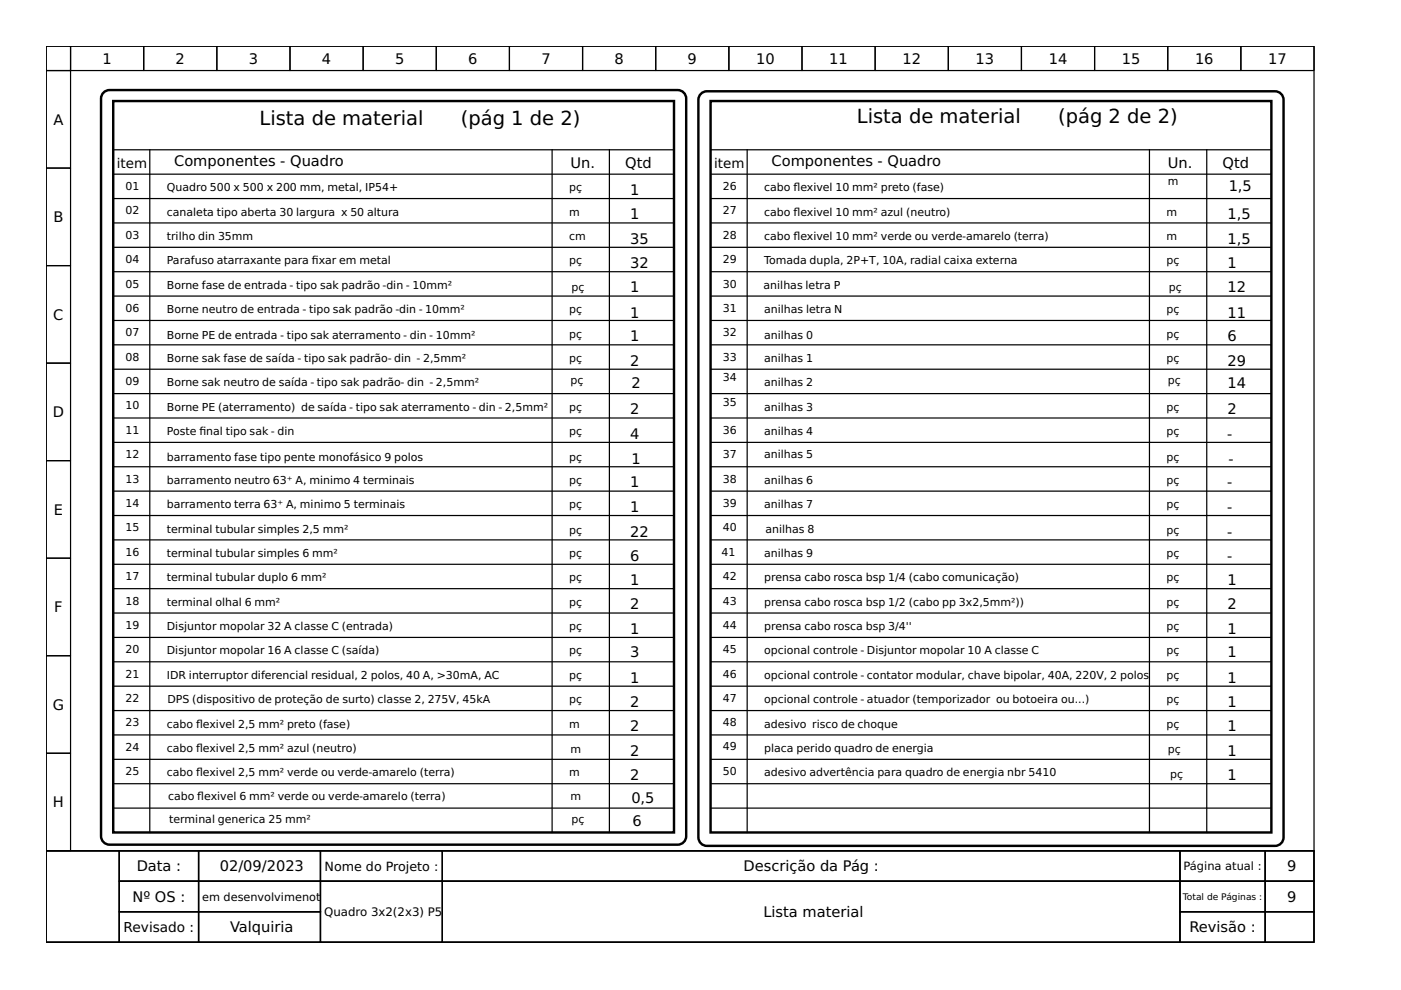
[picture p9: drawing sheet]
<svg xmlns="http://www.w3.org/2000/svg" width="297mm" height="210mm" viewBox="0 0 297 210" stroke-linecap="round" stroke-linejoin="round" font-family="sans-serif">
<g fill="none" stroke="#000" stroke-width=".26">
<path d="M9.8 9.8h268.8v170.6h-268.8zM9.8 9.8h5.2v5.2h-5.2zM9.8 15h5.2v20.6h-5.2zM15 9.8h15.5v5.2h-15.5zM30.5 9.8h15.5v5.2h-15.5zM46 9.8h15.5v5.2h-15.5zM61.5 9.8h15.5v5.2h-15.5zM77 9.8h15.5v5.2h-15.5zM92.5 9.8h15.5v5.2h-15.5zM108 9.8h15.5v5.2h-15.5zM123.5 9.8h15.5v5.2h-15.5zM139 9.8h15.5v5.2h-15.5z"/>
<path d="M154.5 9.8h15.5v5.2h-15.5zM170 9.8h15.6v5.2h-15.6zM185.6 9.8h15.5v5.2h-15.5zM201.1 9.8h15.5v5.2h-15.5zM216.6 9.8h15.5v5.2h-15.5zM232.1 9.8h15.5v5.2h-15.5zM247.6 9.8h15.5v5.2h-15.5zM263.1 9.8h15.5v5.2h-15.5zM9.8 35.6h5.2v20.7h-5.2zM24 31.8h118.9M24 36.9h118.9M24 21.4h118.9"/>
<path d="M31.8 31.8v144.7M117.1 31.8v144.7M129.2 31.8v144.7M150.7 31.8h118.9M150.7 36.9h118.9M150.7 21.4h118.9M158.4 31.8v144.7M243.7 31.8v144.7M255.9 31.8v144.7M9.8 56.3h5.2v20.7h-5.2zM24 57.6h118.9M24 47.3h118.9"/>
<path d="M24 52.4h118.9M24 42.1h118.9M150.7 57.6h118.9M150.7 47.3h118.9M150.7 52.4h118.9M150.7 42.1h118.9M9.8 77h5.2v20.7h-5.2zM24 62.8h118.9M24 67.9h118.9M24 73.1h118.9M24 78.3h118.9M150.7 62.8h118.9"/>
<path d="M150.7 67.9h118.9M150.7 73.1h118.9M150.7 78.3h118.9M9.8 97.7h5.2v20.6h-5.2zM24 88.6h118.9M24 93.8h118.9M24 99h118.9M24 83.5h118.9M150.7 88.6h118.9M150.7 93.8h118.9M150.7 99h118.9M150.7 83.5h118.9"/>
<path d="M9.8 118.3h5.2v20.7h-5.2zM24 104.1h118.9M24 109.3h118.9M24 114.5h118.9M24 119.6h118.9M150.7 104.1h118.9M150.7 109.3h118.9M150.7 114.5h118.9M150.7 119.6h118.9M9.8 139h5.2v20.7h-5.2zM24 135.1h118.9M24 124.8h118.9"/>
<path d="M24 130h118.9M150.7 135.1h118.9M150.7 124.8h118.9M150.7 130h118.9M9.8 159.7h5.2v20.7h-5.2zM24 140.3h118.9M24 145.5h118.9M24 150.7h118.9M24 155.8h118.9M150.7 140.3h118.9M150.7 145.5h118.9M150.7 150.7h118.9"/>
<path d="M150.7 155.8h118.9M24 166.2h118.9M24 171.3h118.9M24 161h118.9M150.7 166.2h118.9M150.7 171.3h118.9M150.7 161h118.9M9.8 180.4h268.8v19.4h-268.8zM9.8 180.4h15.5v19.4h-15.5zM25.3 180.4h16.8v6.4h-16.8zM25.3 186.8h16.8v6.5h-16.8zM25.3 193.3h16.8v6.5h-16.8z"/>
<path d="M42.1 180.4h25.8v6.4h-25.8zM42.1 186.8h25.8v6.5h-25.8zM42.1 193.3h25.8v6.5h-25.8zM67.9 180.4h25.9v6.4h-25.9zM67.9 186.8h25.9v13h-25.9zM93.8 180.4h156.4v6.4h-156.4zM93.8 186.8h156.4v13h-156.4zM250.2 180.4h18.1v6.4h-18.1zM250.2 186.8h18.1v6.5h-18.1zM250.2 193.3h18.1v6.5h-18.1zM268.3 180.4h10.3v6.4h-10.3zM268.3 186.8h10.3v6.5h-10.3z"/>
<path d="M268.3 193.3h10.3v6.5h-10.3z"/>
</g>
<path d="M22 19.6l.7-.4 .5-.1h120.5a1.81 1.81 0 0 1 1.8 1.8v156.4a1.81 1.81 0 0 1-1.8 1.8h-120.5a1.81 1.81 0 0 1-1.8-1.8v-156.4l.1-.5zM148.6 19.9l.8-.5h.5h120.4a1.81 1.81 0 0 1 1.8 1.8v156.3a1.81 1.81 0 0 1-1.8 1.8h-120.4a1.81 1.81 0 0 1-1.8-1.8v-156.3v-.5zM24 21.4h118.9v155.1h-118.9zM150.7 21.4h118.9v155.1h-118.9z" fill="none" stroke="#000" stroke-width=".52"/>
<g font-size="4.1">
<text x="55" y="26.6">Lista de material</text>
<text x="97.7" y="26.6">(pág 1 de 2)</text>
<text x="181.7" y="26.1">Lista de material</text>
<text x="224.3" y="26.1">(pág 2 de 2)</text>
</g>
<g font-size="3.1">
<text x="21.7" y="13.5">1</text>
<text x="37.2" y="13.5">2</text>
<text x="52.7" y="13.5">3</text>
<text x="68.3" y="13.5">4</text>
<text x="83.8" y="13.5">5</text>
<text x="99.3" y="13.5">6</text>
<text x="114.8" y="13.5">7</text>
<text x="130.3" y="13.5">8</text>
<text x="145.8" y="13.5">9</text>
<text x="160.3" y="13.5">10</text>
<text x="175.8" y="13.5">11</text>
<text x="191.3" y="13.5">12</text>
<text x="206.8" y="13.5">13</text>
<text x="222.4" y="13.5">14</text>
<text x="237.9" y="13.5">15</text>
<text x="253.4" y="13.5">16</text>
<text x="268.9" y="13.5">17</text>
<text x="11.3" y="26.5">A</text>
<text x="36.9" y="35.1">Componentes - Quadro</text>
<text x="120.9" y="35.6">Un.</text>
<text x="132.6" y="35.6">Qtd</text>
<text x="163.6" y="35.1">Componentes - Quadro</text>
<text x="247.6" y="35.6">Un.</text>
<text x="259.2" y="35.6">Qtd</text>
<text x="133.6" y="41.3">1</text>
<text x="260.5" y="40.5">1,5</text>
<text x="11.3" y="47.1">B</text>
<text x="133.6" y="46.5">1</text>
<text x="260.2" y="46.5">1,5</text>
<text x="133.6" y="51.7">35</text>
<text x="260.2" y="51.7">1,5</text>
<text x="133.6" y="56.8">32</text>
<text x="260.2" y="56.8">1</text>
<text x="133.6" y="62">1</text>
<text x="260.2" y="62">12</text>
<text x="11.3" y="67.8">C</text>
<text x="133.6" y="67.4">1</text>
<text x="260.2" y="67.4">11</text>
<text x="133.6" y="72.3">1</text>
<text x="133.6" y="77.5">2</text>
<text x="260.2" y="77.5">29</text>
<text x="260.2" y="72.3">6</text>
<text x="133.9" y="82.2">2</text>
<text x="260.2" y="82.2">14</text>
<text x="11.2" y="88.5">D</text>
<text x="133.6" y="87.8">2</text>
<text x="260.2" y="87.8">2</text>
<text x="133.6" y="93">4</text>
<text x="260.2" y="93">-</text>
<text x="133.9" y="98.4">1</text>
<text x="260.5" y="98.4">-</text>
<text x="133.6" y="103.4">1</text>
<text x="260.2" y="103.4">-</text>
<text x="11.4" y="109.2">E</text>
<text x="133.6" y="108.5">1</text>
<text x="133.6" y="114">22</text>
<text x="260.2" y="108.5">-</text>
<text x="260.2" y="114">-</text>
<text x="133.6" y="118.9">6</text>
<text x="260.2" y="118.9">-</text>
<text x="133.6" y="124">1</text>
<text x="260.2" y="124">1</text>
<text x="11.5" y="129.8">F</text>
<text x="133.6" y="129.2">2</text>
<text x="260.2" y="129.2">2</text>
<text x="133.6" y="134.4">1</text>
<text x="260.2" y="134.4">1</text>
<text x="133.6" y="139.3">3</text>
<text x="260.2" y="139.3">1</text>
<text x="133.6" y="149.9">2</text>
<text x="133.6" y="144.7">1</text>
<text x="260.2" y="144.7">1</text>
<text x="260.2" y="149.9">1</text>
<text x="11.2" y="150.5">G</text>
<text x="133.6" y="155.1">2</text>
<text x="260.2" y="155.1">1</text>
<text x="133.6" y="160.2">2</text>
<text x="260.2" y="160.2">1</text>
<text x="133.6" y="165.4">2</text>
<text x="260.2" y="165.4">1</text>
<text x="11.2" y="171.2">H</text>
<text x="133.9" y="170.3">0,5</text>
<text x="134.1" y="175.2">6</text>
<text x="29" y="184.8">Data :</text>
<text x="46.6" y="184.8">02/09/2023</text>
<text x="157.6" y="184.8">Descrição da Pág :</text>
<text x="272.9" y="184.8">9</text>
<text x="28.1" y="191.2">Nº OS :</text>
<text x="272.9" y="191.2">9</text>
<text x="48.8" y="197.7">Valquiria</text>
<text x="161.9" y="194.5">Lista material</text>
<text x="252.2" y="197.7">Revisão :</text>
</g>
<text font-size="2.9" x="26.2" y="197.6">Revisado :</text>
<g font-size="2.8">
<text x="24.8" y="35.6">item</text>
<text x="151.4" y="35.6">item</text>
</g>
<text font-size="2.7" x="68.8" y="184.6">Nome do Projeto :</text>
<text font-size="2.5" x="68.7" y="194.2">Quadro 3x2(2x3) P5</text>
<g font-size="2.4">
<text x="250.9" y="184.5">Página atual :</text>
<text x="42.9" y="191">em desenvolvimenot</text>
</g>
<g font-size="2.3">
<text x="26.6" y="40.3">01</text>
<text x="35.4" y="40.5">Quadro 500 x 500 x 200 mm, metal, IP54+</text>
<text x="120.7" y="40.5">pç</text>
<text x="153.2" y="40.3">26</text>
<text x="162" y="40.5">cabo fexivel 10 mm² preto (fase)</text>
<text x="168.2" y="40.5">l</text>
<text x="247.6" y="39.1">m</text>
<text x="26.6" y="45.5">02</text>
<text x="35.4" y="45.7">canaleta tipo aberta 30 largura x 50 altura</text>
<text x="120.7" y="45.7">m</text>
<text x="153.2" y="45.5">27</text>
<text x="162" y="45.7">cabo fexivel 10 mm² azul (neutro)</text>
<text x="168.2" y="45.7">l</text>
<text x="247.3" y="45.7">m</text>
<text x="26.6" y="50.6">03</text>
<text x="35.4" y="50.9">trilho din 35mm</text>
<text x="120.7" y="50.9">cm</text>
<text x="153.2" y="50.7">28</text>
<text x="162" y="50.9">cabo fexivel 10 mm² verde ou verde-amarelo (terra)</text>
<text x="168.2" y="50.9">l</text>
<text x="247.3" y="50.9">m</text>
<text x="26.6" y="55.8">04</text>
<text x="35.4" y="56.1">Parafuso atarraxante para fxar em metal</text>
<text x="66.1" y="56.1">i</text>
<text x="120.7" y="56.1">pç</text>
<text x="153.2" y="55.8">29</text>
<text x="162" y="56.1">Tomada dupla, 2P+T, 10A, radial caixa externa</text>
<text x="247.3" y="56.1">pç</text>
<text x="26.6" y="61">05</text>
<text x="35.4" y="61.2">Borne fase de entrada - tipo sak padrão -din - 10mm²</text>
<text x="121.1" y="61.7">pç</text>
<text x="153.2" y="61">30</text>
<text x="161.9" y="61.2">anilhas letra P</text>
<text x="247.8" y="61.7">pç</text>
<text x="26.6" y="71.3">07</text>
<text x="26.6" y="66.1">06</text>
<text x="35.4" y="71.8">Borne PE de entrada - tipo sak aterramento - din - 10mm²</text>
<text x="35.4" y="66.4">Borne neutro de entrada - tipo sak padrão -din - 10mm²</text>
<text x="120.7" y="71.6">pç</text>
<text x="120.7" y="66.4">pç</text>
<text x="153.2" y="71.3">32</text>
<text x="153.2" y="66.1">31</text>
<text x="162" y="71.8">anilhas 0</text>
<text x="162" y="66.4">anilhas letra N</text>
<text x="247.3" y="66.4">pç</text>
<text x="247.3" y="71.6">pç</text>
<text x="26.6" y="76.5">08</text>
<text x="35.4" y="76.7">Borne sak fase de saída - tipo sak padrão- din - 2,5mm²</text>
<text x="120.7" y="76.7">pç</text>
<text x="153.2" y="76.5">33</text>
<text x="162" y="76.7">anilhas 1</text>
<text x="247.3" y="76.7">pç</text>
<text x="26.6" y="81.6">09</text>
<text x="35.4" y="81.9">Borne sak neutro de saída - tipo sak padrão- din - 2,5mm²</text>
<text x="120.9" y="81.4">pç</text>
<text x="153.2" y="80.9">34</text>
<text x="162" y="81.9">anilhas 2</text>
<text x="247.6" y="81.4">pç</text>
<text x="26.6" y="86.8">10</text>
<text x="35.4" y="87.1">Borne PE (aterramento) de saída - tipo sak aterramento - din - 2,5mm²</text>
<text x="120.7" y="87.1">pç</text>
<text x="153.2" y="86">35</text>
<text x="162" y="87.1">anilhas 3</text>
<text x="247.3" y="87.1">pç</text>
<text x="26.6" y="92">11</text>
<text x="35.4" y="92.2">Poste fnal tipo sak - din</text>
<text x="42.3" y="92.2">i</text>
<text x="120.7" y="92.2">pç</text>
<text x="153.2" y="92">36</text>
<text x="162" y="92.2">anilhas 4</text>
<text x="247.3" y="92.2">pç</text>
<text x="26.6" y="97.2">12</text>
<text x="35.4" y="97.7">barramento fase tipo pente monofásico 9 polos</text>
<text x="120.7" y="97.7">pç</text>
<text x="153.2" y="97.2">37</text>
<text x="162" y="97.2">anilhas 5</text>
<text x="247.3" y="97.7">pç</text>
<text x="26.6" y="102.3">13</text>
<text x="26.6" y="107.5">14</text>
<text x="35.4" y="107.8">barramento terra 63⁺ A, minimo 5 terminais</text>
<text x="35.4" y="102.6">barramento neutro 63⁺ A, minimo 4 terminais</text>
<text x="120.7" y="107.8">pç</text>
<text x="120.7" y="102.6">pç</text>
<text x="153.2" y="102.3">38</text>
<text x="153.2" y="107.5">39</text>
<text x="162" y="102.6">anilhas 6</text>
<text x="162" y="107.8">anilhas 7</text>
<text x="247.3" y="107.8">pç</text>
<text x="247.3" y="102.6">pç</text>
<text x="26.6" y="112.7">15</text>
<text x="35.4" y="112.9">terminal tubular simples 2,5 mm²</text>
<text x="120.7" y="113.2">pç</text>
<text x="153.2" y="112.7">40</text>
<text x="162.3" y="112.9">anilhas 8</text>
<text x="247.3" y="113.2">pç</text>
<text x="26.6" y="117.8">16</text>
<text x="35.4" y="118.1">terminal tubular simples 6 mm²</text>
<text x="120.7" y="118.1">pç</text>
<text x="153" y="117.8">41</text>
<text x="162" y="118.1">anilhas 9</text>
<text x="247.3" y="118.1">pç</text>
<text x="26.6" y="123">17</text>
<text x="35.4" y="123.3">terminal tubular duplo 6 mm²</text>
<text x="120.7" y="123.3">pç</text>
<text x="153.2" y="123">42</text>
<text x="162" y="123.3">prensa cabo rosca bsp 1/4 (cabo comunicação)</text>
<text x="247.3" y="123.3">pç</text>
<text x="26.6" y="128.2">18</text>
<text x="35.4" y="128.4">terminal olhal 6 mm²</text>
<text x="120.7" y="128.4">pç</text>
<text x="153.2" y="128.2">43</text>
<text x="162" y="128.4">prensa cabo rosca bsp 1/2 (cabo pp 3x2,5mm²))</text>
<text x="247.3" y="128.4">pç</text>
<text x="26.6" y="133.3">19</text>
<text x="35.4" y="133.6">Disjuntor mopolar 32 A classe C (entrada)</text>
<text x="120.7" y="133.6">pç</text>
<text x="153.2" y="133.3">44</text>
<text x="162" y="133.6">prensa cabo rosca bsp 3/4''</text>
<text x="247.3" y="133.6">pç</text>
<text x="26.6" y="138.5">20</text>
<text x="26.6" y="143.7">21</text>
<text x="35.4" y="138.8">Disjuntor mopolar 16 A classe C (saída)</text>
<text x="35.4" y="143.9">IDR interruptor diferencial residual, 2 polos, 40 A, &gt;30mA, AC</text>
<text x="120.7" y="143.9">pç</text>
<text x="120.7" y="138.8">pç</text>
<text x="153.2" y="138.5">45</text>
<text x="153.2" y="143.7">46</text>
<text x="162" y="138.8">opcional controle - Disjuntor mopolar 10 A classe C</text>
<text x="162" y="143.9">opcional controle - contator modular, chave bipolar, 40A, 220V, 2 polos</text>
<text x="247.3" y="138.8">pç</text>
<text x="247.3" y="143.9">pç</text>
<text x="26.6" y="148.8">22</text>
<text x="35.5" y="149.1">DPS (dispositivo de proteção de surto) classe 2, 275V, 45kA</text>
<text x="120.7" y="149.1">pç</text>
<text x="153.2" y="148.8">47</text>
<text x="162" y="149.1">opcional controle - atuador (temporizador ou botoeira ou...)</text>
<text x="247.3" y="149.1">pç</text>
<text x="26.6" y="154">23</text>
<text x="35.4" y="154.3">cabo fexivel 2,5 mm² preto (fase)</text>
<text x="41.6" y="154.3">l</text>
<text x="120.7" y="154.3">m</text>
<text x="153.2" y="154">48</text>
<text x="162" y="154.3">adesivo risco de choque</text>
<text x="247.3" y="154.3">pç</text>
<text x="26.6" y="159.2">24</text>
<text x="35.4" y="159.4">cabo fexivel 2,5 mm² azul (neutro)</text>
<text x="41.6" y="159.4">l</text>
<text x="120.9" y="159.7">m</text>
<text x="153.2" y="158.9">49</text>
<text x="162" y="159.4">placa perido quadro de energia</text>
<text x="247.6" y="159.7">pç</text>
<text x="26.6" y="164.4">25</text>
<text x="35.4" y="164.6">cabo fexivel 2,5 mm² verde ou verde-amarelo (terra)</text>
<text x="41.6" y="164.6">l</text>
<text x="120.7" y="164.6">m</text>
<text x="153.2" y="164.4">50</text>
<text x="162" y="164.6">adesivo advertência para quadro de energia nbr 5410</text>
<text x="248.1" y="164.9">pç</text>
<text x="35.6" y="169.5">cabo fexivel 6 mm² verde ou verde-amarelo (terra)</text>
<text x="41.8" y="169.5">l</text>
<text x="120.9" y="169.5">m</text>
<text x="35.9" y="174.4">terminal generica 25 mm²</text>
<text x="121.2" y="174.4">pç</text>
</g>
<text font-size="1.9" x="250.8" y="190.8">Total de Páginas :</text>
</svg>
